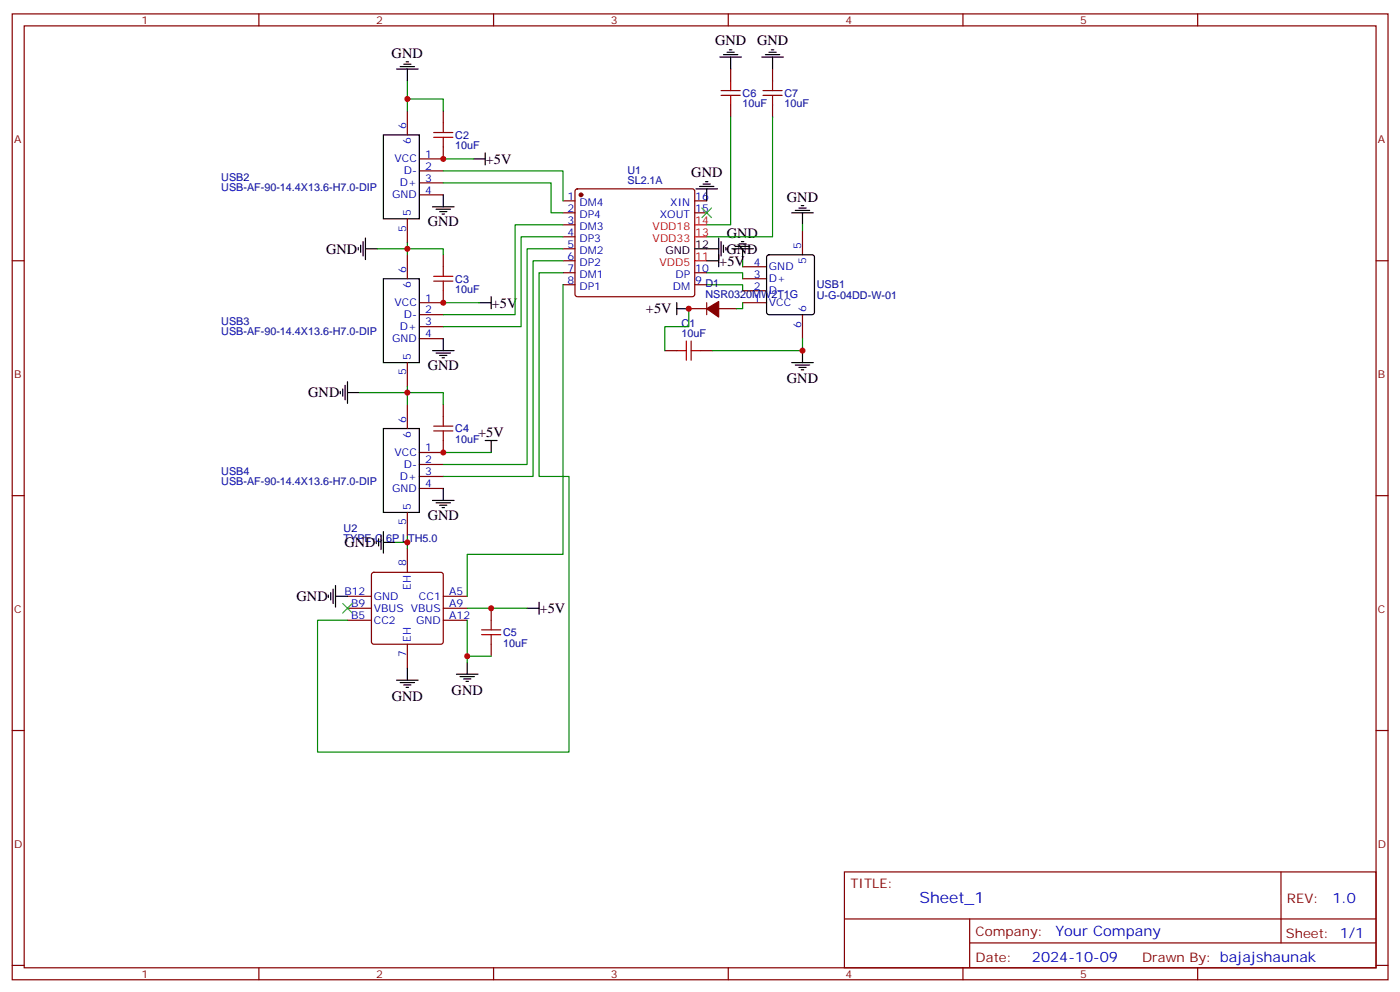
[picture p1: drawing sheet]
<svg xmlns="http://www.w3.org/2000/svg" width="412mm" height="292mm" viewBox="0 0 412 292" stroke-linecap="round" stroke-linejoin="round" font-family="sans-serif">
<g fill="none" stroke="#870000" stroke-width=".35">
<path d="M3.6 4.1h405.3v284.3h-405.3zM7.1 7.6h398.3v277.3h-398.3zM76.3 4.1v3.5M145.4 4.1v3.5M214.6 4.1v3.5M283.7 4.1v3.5M352.8 4.1v3.5M120 32.7v7M130.6 32.7v3.5M215.3 20.3v3.5M215.3 30.9v3.5M227.6 20.3v3.5"/>
<path d="M227.6 30.9v3.5M123.5 50.3h7.1M123.5 53.8h7.1M123.5 57.4h7.1M130.6 43.3v3.5h-7.1M165.9 59.1h3.5M169.6 55.8l.5-.2h33.9l.5 .2 .2 .5v30.3l-.3 .5-.4 .2h-33.9l-.5-.2-.2-.5v-30.3zM204.7 59.1h3.5M3.6 76.8h3.5M120 64.4v7.1M120 75v7.1M130.6 75v3.5"/>
<path d="M165.9 76.8h3.5M165.9 62.7h3.5M165.9 66.2h3.5M165.9 69.7h3.5M165.9 73.2h3.5M204.7 62.7h3.5M218.8 78.5h7M236.4 67.9v7.1M405.4 76.8h3.5M123.5 92.6h7.1M123.5 96.2h7.1M123.5 99.7h7.1"/>
<path d="M130.6 85.6v3.5h-7.1M165.9 80.3h3.5M165.9 83.8h3.5M202.9 90.9h5.3M204.7 80.3h3.5M204.7 83.8h3.5M208.2 89.1v3.5M211.7 90.9h5.3M218.8 82.1h7M218.8 85.6h7M218.8 89.1h7M236.4 92.6v7.1"/>
<path d="M120 106.8v7M120 119.1v7.1M130.6 119.1v3.5M195.9 103.2h3.5M206.4 103.2h3.6M123.5 136.7h7.1M130.6 129.7v3.5h-7.1M3.6 145.9h3.5M120 150.8v7.1M123.5 140.3h7.1M123.5 143.8h7.1M405.4 145.9h3.5"/>
<path d="M102.4 179.1h7M102.4 175.5h7M109.7 168.7l.4-.2h19.8l.5 .2 .2 .5v19.7l-.2 .5-.5 .3h-19.8l-.5-.3-.2-.5v-19.7zM120 161.4v7.1M130.6 179.1h7.1M130.6 175.5h7.1M144.7 179.1v3.5M102.4 182.6h7M120 189.7v7M130.6 182.6h7.1M144.7 189.7v3.5M3.6 215.1h3.5"/>
<path d="M405.4 215.1h3.5M248.8 256.7h156.6v28.2h-156.6zM377.4 256.7v20.9M248.8 270.5h156.5M285.7 277.6h119.6M285.7 270.5v14.1M3.6 284.2h3.5M76.3 284.9v3.5M145.4 284.9v3.5M214.6 284.9v3.5M283.7 284.9v3.5M352.8 284.9v3.5"/>
<path d="M405.4 284.2h3.5"/>
</g>
<g fill="none" stroke="#000" stroke-width=".35">
<path d="M117.9 19.6h4.2M119 18.9h2.1M119.7 18.2h.7M212.1 16.8h6.3M213.1 16.1h4.3M214.2 15.4h2.1M214.9 14.7h.7M215.3 16.8v3.5M224.4 16.8h6.4M225.5 16.1h4.2M226.6 15.4h2.1M227.3 14.7h.7"/>
<path d="M227.6 16.8v3.5M113 39.7h10.5v24.7h-10.5zM116.8 20.3h6.4M120 20.3v3.5M130.6 57.4v3.5M139.4 46.8h3.5M142.9 45v3.5M205 55.6h6.4M206.1 54.9h4.2M207.2 54.2h2.1M207.9 53.5h.7M208.2 55.6v3.5"/>
<path d="M105.6 72.9v.7M106.3 72.2v2.1M107 71.1v4.3M107.7 73.2h3.5M107.7 70.1v6.3M127.4 60.9h6.4M128.5 61.6h4.2M129.5 62.3h2.2M130.2 63h.8M204.7 73.2h7M208.2 76.8h3.5M211.7 70.1v8.4"/>
<path d="M212.4 71.1v4.3M213.1 72.2v2.1M213.9 72.9v.7M215.6 73.2h6.4M216.7 72.5h4.2M217.7 71.8h2.2M218.4 71.1h.7M218.8 73.2v3.6M226.1 75.2l.5-.2h12.7l.5 .2 .2 .5v16.2l-.3 .5-.4 .2h-12.7l-.5-.2-.3-.5v-16.2zM233.3 62.7h6.3M234.3 61.9h4.2M235.4 61.2h2.1"/>
<path d="M236.1 60.5h.7M236.4 62.7v3.5M113 82.1h10.5v24.7h-10.5zM130.6 99.7v3.5M141.2 89.1h3.5M144.7 87.3v3.6M199.4 90.9h3.5M199.4 89.1v3.5M100.3 115.2v.7M101 114.5v2.1M101.7 113.5v4.2M102.4 115.6h3.5"/>
<path d="M102.4 112.4v6.3M127.4 103.2h6.4M128.5 103.9h4.2M129.5 104.6h2.2M130.2 105.3h.8M233.3 106.8h6.3M234.3 107.5h4.2M235.4 108.2h2.1M236.1 108.9h.7M236.4 103.2v3.6M113 126.2h10.5v24.6h-10.5zM142.9 129.7h3.6"/>
<path d="M144.7 129.7v3.5M110.8 159.3v.7M111.5 158.6v2.1M112.3 157.6v4.2M113 159.7h3.5M113 156.5v6.3M127.4 147.3h6.4M128.5 148h4.2M129.5 148.7h2.2M130.2 149.4h.8M130.6 143.8v3.5M96.7 175.2v.7"/>
<path d="M97.4 174.5v2.1M98.1 173.4v4.3M98.8 175.5h3.6M98.8 172.4v6.3M155.3 179.1h3.5M158.8 177.3v3.5M120 196.7v3.5M134.5 198.5h6.3M135.5 199.2h4.3M136.6 199.9h2.1M137.7 194.9v3.6M116.8 200.2h6.4"/>
<path d="M117.9 200.9h4.2M119 201.6h2.1M119.7 202.4h.7M137.3 200.6h.7"/>
</g>
<g fill="#870000" stroke="#870000" stroke-width=".35">
<path d="M208.2 90.9l3.5-2.1v4.5z"/>
<circle cx="171.2" cy="57.4" r=".53"/>
</g>
<path d="M204.7 76.8h3.5M204.7 69.7h3.5M204.7 66.2h3.5" fill="none" stroke="#f00" stroke-width=".35"/>
<g fill="none" stroke="#008700" stroke-width=".35">
<path d="M120 29.1h10.6v3.6M120 23.8v8.9M215.3 34.4v31.8h-7.1M227.6 34.4v35.3h-19.4M130.6 50.3h35.3v8.8M130.6 53.8h31.7v8.9h3.6M130.6 46.8h8.8M111.2 73.2h19.4v1.8M120 71.5v3.5M165.9 66.2h-14.1v26.4h-21.2M165.9 73.2h-10.6v63.5h-24.7M165.9 76.8h-8.8v63.5h-26.5"/>
<path d="M165.9 69.7h-12.4v26.5h-22.9M218.8 76.8v1.7M236.4 66.2v1.7M130.6 89.1h10.6M165.9 80.3h-7.1v60h8.8v81.1h-74v-38.8h8.8M165.9 83.8v79.4h-28.2v12.3M202.9 90.9v5.3h-7v7M208.2 80.3h10.6v1.8M208.2 83.8h10.6v1.8M218.8 89.1v1.8h-1.8M236.4 99.7v3.5h-26.4M105.9 115.6h24.7v3.5"/>
<path d="M120 113.8v5.3M130.6 133.2h14.1M116.5 159.7h3.5M120 157.9v3.5M137.7 179.1h17.6M137.7 182.6v12.3M137.7 193.2h7"/>
</g>
<g fill="none" stroke="#a10000" stroke-width=".35">
<path d="M127.8 39h5.6M130.6 36.2v2.8M212.4 28.1h5.7M212.4 26.7h5.7M215.3 23.8v2.9M215.3 28.1v2.8M224.8 28.1h5.6M224.8 26.7h5.6M227.6 23.8v2.9M227.6 28.1v2.8M127.8 40.4h5.6M130.6 40.4v2.9"/>
<path d="M130.6 78.5v2.9M127.8 82.8h5.6M127.8 81.4h5.6M130.6 82.8v2.8M199.4 103.2h2.8M202.2 100.4v5.6M203.6 103.2h2.8M203.6 100.4v5.6M127.8 126.9h5.6M127.8 125.4h5.6M130.6 122.6v2.8M130.6 126.9v2.8"/>
<path d="M141.9 186.8h5.6M141.9 185.4h5.6M144.7 182.6v2.8M144.7 186.8v2.9"/>
</g>
<path d="M206.8 61.2l2.8 2.9M209.6 61.2l-2.8 2.9M101 177.7l2.8 2.8M103.8 177.7l-2.8 2.8" fill="none" stroke="#3c3" stroke-width=".35"/>
<g fill="#c00">
<circle cx="120" cy="159.7" r=".88"/>
<circle cx="120" cy="115.6" r=".88"/>
<circle cx="120" cy="73.2" r=".88"/>
<circle cx="202.9" cy="90.9" r=".88"/>
<circle cx="130.6" cy="133.2" r=".88"/>
<circle cx="130.6" cy="46.8" r=".88"/>
<circle cx="120" cy="29.1" r=".88"/>
<circle cx="130.6" cy="89.1" r=".88"/>
<circle cx="236.4" cy="103.2" r=".88"/>
<circle cx="144.7" cy="179.1" r=".88"/>
<circle cx="137.7" cy="193.2" r=".88"/>
</g>
<text font-size="4.6" fill="#00f" x="270.9" y="265.7">Sheet_1</text>
<g font-size="4.2">
<text x="115.4" y="17.1">GND</text>
<text x="210.7" y="13.3">GND</text>
<text x="223.1" y="13.3">GND</text>
<text x="143.1" y="48.2">+5V</text>
<text x="203.7" y="52.1">GND</text>
<text x="231.8" y="59.4">GND</text>
<text x="126" y="66.5">GND</text>
<text x="214.2" y="70">GND</text>
<text x="96.1" y="74.7">GND</text>
<text x="214" y="74.7">GND</text>
<text x="211.9" y="78.2">+5V</text>
<text x="144.9" y="90.5">+5V</text>
<text x="190.3" y="92.3">+5V</text>
<text x="126" y="108.9">GND</text>
<text x="231.8" y="112.8">GND</text>
<text x="90.8" y="117">GND</text>
<text x="140.9" y="128.6">+5V</text>
<text x="126" y="153">GND</text>
<text x="101.5" y="161.1">GND</text>
<text x="87.4" y="177">GND</text>
<text x="159" y="180.5">+5V</text>
<text x="115.4" y="206.3">GND</text>
<text x="133.1" y="204.5">GND</text>
</g>
<g font-size="4.2" fill="#00f">
<text x="392.6" y="265.9">1.0</text>
<text x="311" y="275.5">Your Company</text>
<text x="304" y="283.3">2024-10-09</text>
</g>
<g font-size="3.9" fill="#800">
<text x="250.5" y="261.3">TITLE:</text>
<text x="379.2" y="265.9">REV:</text>
<text x="287.5" y="275.5">Company:</text>
<text x="378.8" y="276.1">Sheet: 1/1</text>
<text x="287.5" y="283.1">Date:</text>
<text x="336.5" y="283.2">Draw</text>
<text x="346.6" y="283.2">n By: bajajshaunak</text>
</g>
<g font-size="3.2" fill="#800">
<text x="41.7" y="7.1">1</text>
<text x="110.8" y="7.1">2</text>
<text x="180" y="7.1">3</text>
<text x="249.1" y="7.1">4</text>
<text x="318.3" y="7.1">5</text>
<text x="4.1" y="42.2">A</text>
<text x="405.9" y="42.2">A</text>
<text x="4.1" y="111.3">B</text>
<text x="405.9" y="111.3">B</text>
<text x="4.1" y="180.5">C</text>
<text x="405.9" y="180.5">C</text>
<text x="4.1" y="249.6">D</text>
<text x="405.9" y="249.6">D</text>
<text x="41.7" y="287.9">1</text>
<text x="110.8" y="287.9">2</text>
<text x="180" y="287.9">3</text>
<text x="249.1" y="287.9">4</text>
<text x="318.3" y="287.9">5</text>
</g>
<g font-size="3.2" fill="#000080">
<text x="218.8" y="28.6">C6</text>
<text x="231.1" y="28.6">C7</text>
<text x="218.8" y="31.6">10uF</text>
<text x="231.1" y="31.6">10uF</text>
<text x="134.1" y="40.9">C2</text>
<text x="134.1" y="44">10uF</text>
<text x="65.2" y="53.3">USB2</text>
<text x="184.9" y="51.1">U1</text>
<text x="65.2" y="56.3">USB-AF-90-14.4X13.6-H7.0-DIP</text>
<text x="184.9" y="54.1">SL2.1A</text>
<text x="134.1" y="83.2">C3</text>
<text x="134.1" y="86.4">10uF</text>
<text x="207.9" y="87.7">NSR0320MW2T1G</text>
<text x="207.9" y="84.5">D1</text>
<text x="240.7" y="88">U-G-04DD-W-01</text>
<text x="240.7" y="84.9">USB1</text>
<text x="65.2" y="95.6">USB3</text>
<text x="65.2" y="98.7">USB-AF-90-14.4X13.6-H7.0-DIP</text>
<text x="200.8" y="99.3">10uF</text>
<text x="200.8" y="96.2">C1</text>
<text x="134.1" y="130.4">10uF</text>
<text x="134.1" y="127.3">C4</text>
<text x="65.2" y="142.8">USB-AF-90-14.4X13.6-H7.0-DIP</text>
<text x="65.2" y="139.7">USB4</text>
<text x="101.2" y="159.7">TYPE-C 6P LTH5.0</text>
<text x="101.2" y="156.6">U2</text>
<text x="148.2" y="190.5">10uF</text>
<text x="148.2" y="187.3">C5</text>
</g>
<g font-size="3.2" fill="#00f">
<text x="119.7" y="38" transform="rotate(-90 119.7 38)">6</text>
<text x="116.2" y="47.8">VCC</text>
<text x="121.1" y="42.4" transform="rotate(-90 121.1 42.4)">6</text>
<text x="125.3" y="46.4">1</text>
<text x="118.9" y="51.4">D-</text>
<text x="125.3" y="50">2</text>
<text x="125.3" y="53.5">3</text>
<text x="115.6" y="58.4">GND</text>
<text x="117.8" y="54.9">D+</text>
<text x="125.3" y="57">4</text>
<text x="167.2" y="58.8">1</text>
<text x="204.9" y="58.8">16</text>
<text x="121.1" y="63.7" transform="rotate(-90 121.1 63.7)">5</text>
<text x="167.2" y="62.3">2</text>
<text x="167.2" y="65.8">3</text>
<text x="170.7" y="60.5">DM4</text>
<text x="170.7" y="64.1">DP4</text>
<text x="194.4" y="64.1">XOUT</text>
<text x="197.5" y="60.5">XIN</text>
<text x="204.9" y="62.3">15</text>
<text x="119.7" y="68.2" transform="rotate(-90 119.7 68.2)">5</text>
<text x="167.2" y="69.4">4</text>
<text x="170.7" y="67.6">DM3</text>
<text x="170.7" y="71.1">DP3</text>
<text x="167.2" y="72.9">5</text>
<text x="167.2" y="76.4">6</text>
<text x="170.7" y="74.6">DM2</text>
<text x="236.1" y="73.2" transform="rotate(-90 236.1 73.2)">5</text>
<text x="237.5" y="77.7" transform="rotate(-90 237.5 77.7)">5</text>
<text x="119.7" y="80.3" transform="rotate(-90 119.7 80.3)">6</text>
<text x="167.2" y="79.9">7</text>
<text x="167.2" y="83.5">8</text>
<text x="170.7" y="78.2">DP2</text>
<text x="170.7" y="81.7">DM1</text>
<text x="199" y="81.7">DP</text>
<text x="204.9" y="83.5">9</text>
<text x="204.9" y="79.9">10</text>
<text x="222.1" y="78.2">4</text>
<text x="222.1" y="81.7">3</text>
<text x="226.6" y="79.6">GND</text>
<text x="226.6" y="83.1">D+</text>
<text x="121.1" y="84.8" transform="rotate(-90 121.1 84.8)">6</text>
<text x="125.3" y="88.8">1</text>
<text x="170.7" y="85.2">DP1</text>
<text x="198.3" y="85.2">DM</text>
<text x="222.1" y="85.2">2</text>
<text x="222.1" y="88.8">1</text>
<text x="226.6" y="86.6">D-</text>
<text x="116.2" y="90.2">VCC</text>
<text x="118.9" y="93.7">D-</text>
<text x="125.3" y="92.3">2</text>
<text x="125.3" y="95.8">3</text>
<text x="226.6" y="90.2">VCC</text>
<text x="237.5" y="91.9" transform="rotate(-90 237.5 91.9)">6</text>
<text x="115.6" y="100.8">GND</text>
<text x="117.8" y="97.2">D+</text>
<text x="125.3" y="99.3">4</text>
<text x="236.1" y="96.4" transform="rotate(-90 236.1 96.4)">6</text>
<text x="121.1" y="106" transform="rotate(-90 121.1 106)">5</text>
<text x="119.7" y="110.5" transform="rotate(-90 119.7 110.5)">5</text>
<text x="119.7" y="124.4" transform="rotate(-90 119.7 124.4)">6</text>
<text x="121.1" y="128.9" transform="rotate(-90 121.1 128.9)">6</text>
<text x="116.2" y="134.3">VCC</text>
<text x="118.9" y="137.8">D-</text>
<text x="125.3" y="132.9">1</text>
<text x="125.3" y="136.4">2</text>
<text x="117.8" y="141.3">D+</text>
<text x="125.3" y="139.9">3</text>
<text x="125.3" y="143.4">4</text>
<text x="115.6" y="144.9">GND</text>
<text x="119.7" y="154.6" transform="rotate(-90 119.7 154.6)">5</text>
<text x="121.1" y="150.1" transform="rotate(-90 121.1 150.1)">5</text>
<text x="119.7" y="166.7" transform="rotate(-90 119.7 166.7)">8</text>
<text x="121.1" y="173.6" transform="rotate(-90 121.1 173.6)">EH</text>
<text x="101.5" y="175.2">B12</text>
<text x="103.5" y="178.7">B9</text>
<text x="110.1" y="176.6">GND</text>
<text x="123.4" y="176.6">CC1</text>
<text x="132.4" y="178.7">A9</text>
<text x="132.4" y="175.2">A5</text>
<text x="103.5" y="182.2">B5</text>
<text x="110.1" y="183.7">CC2</text>
<text x="110.1" y="180.1">VBUS VBUS</text>
<text x="122.6" y="183.7">GND</text>
<text x="132.4" y="182.2">A12</text>
<text x="121.1" y="188.9" transform="rotate(-90 121.1 188.9)">EH</text>
<text x="119.7" y="193.4" transform="rotate(-90 119.7 193.4)">7</text>
</g>
<g font-size="3.2" fill="#f00">
<text x="204.9" y="65.8">14</text>
<text x="192.3" y="71.1">VDD33</text>
<text x="192.3" y="67.6">VDD18</text>
<text x="204.9" y="69.4">13</text>
<text x="204.9" y="76.4">11</text>
<text x="194.3" y="78.2">VDD5</text>
</g>
<g font-size="3.2">
<text x="196.1" y="74.6">GND</text>
<text x="204.9" y="72.9">12</text>
</g>
</svg>
